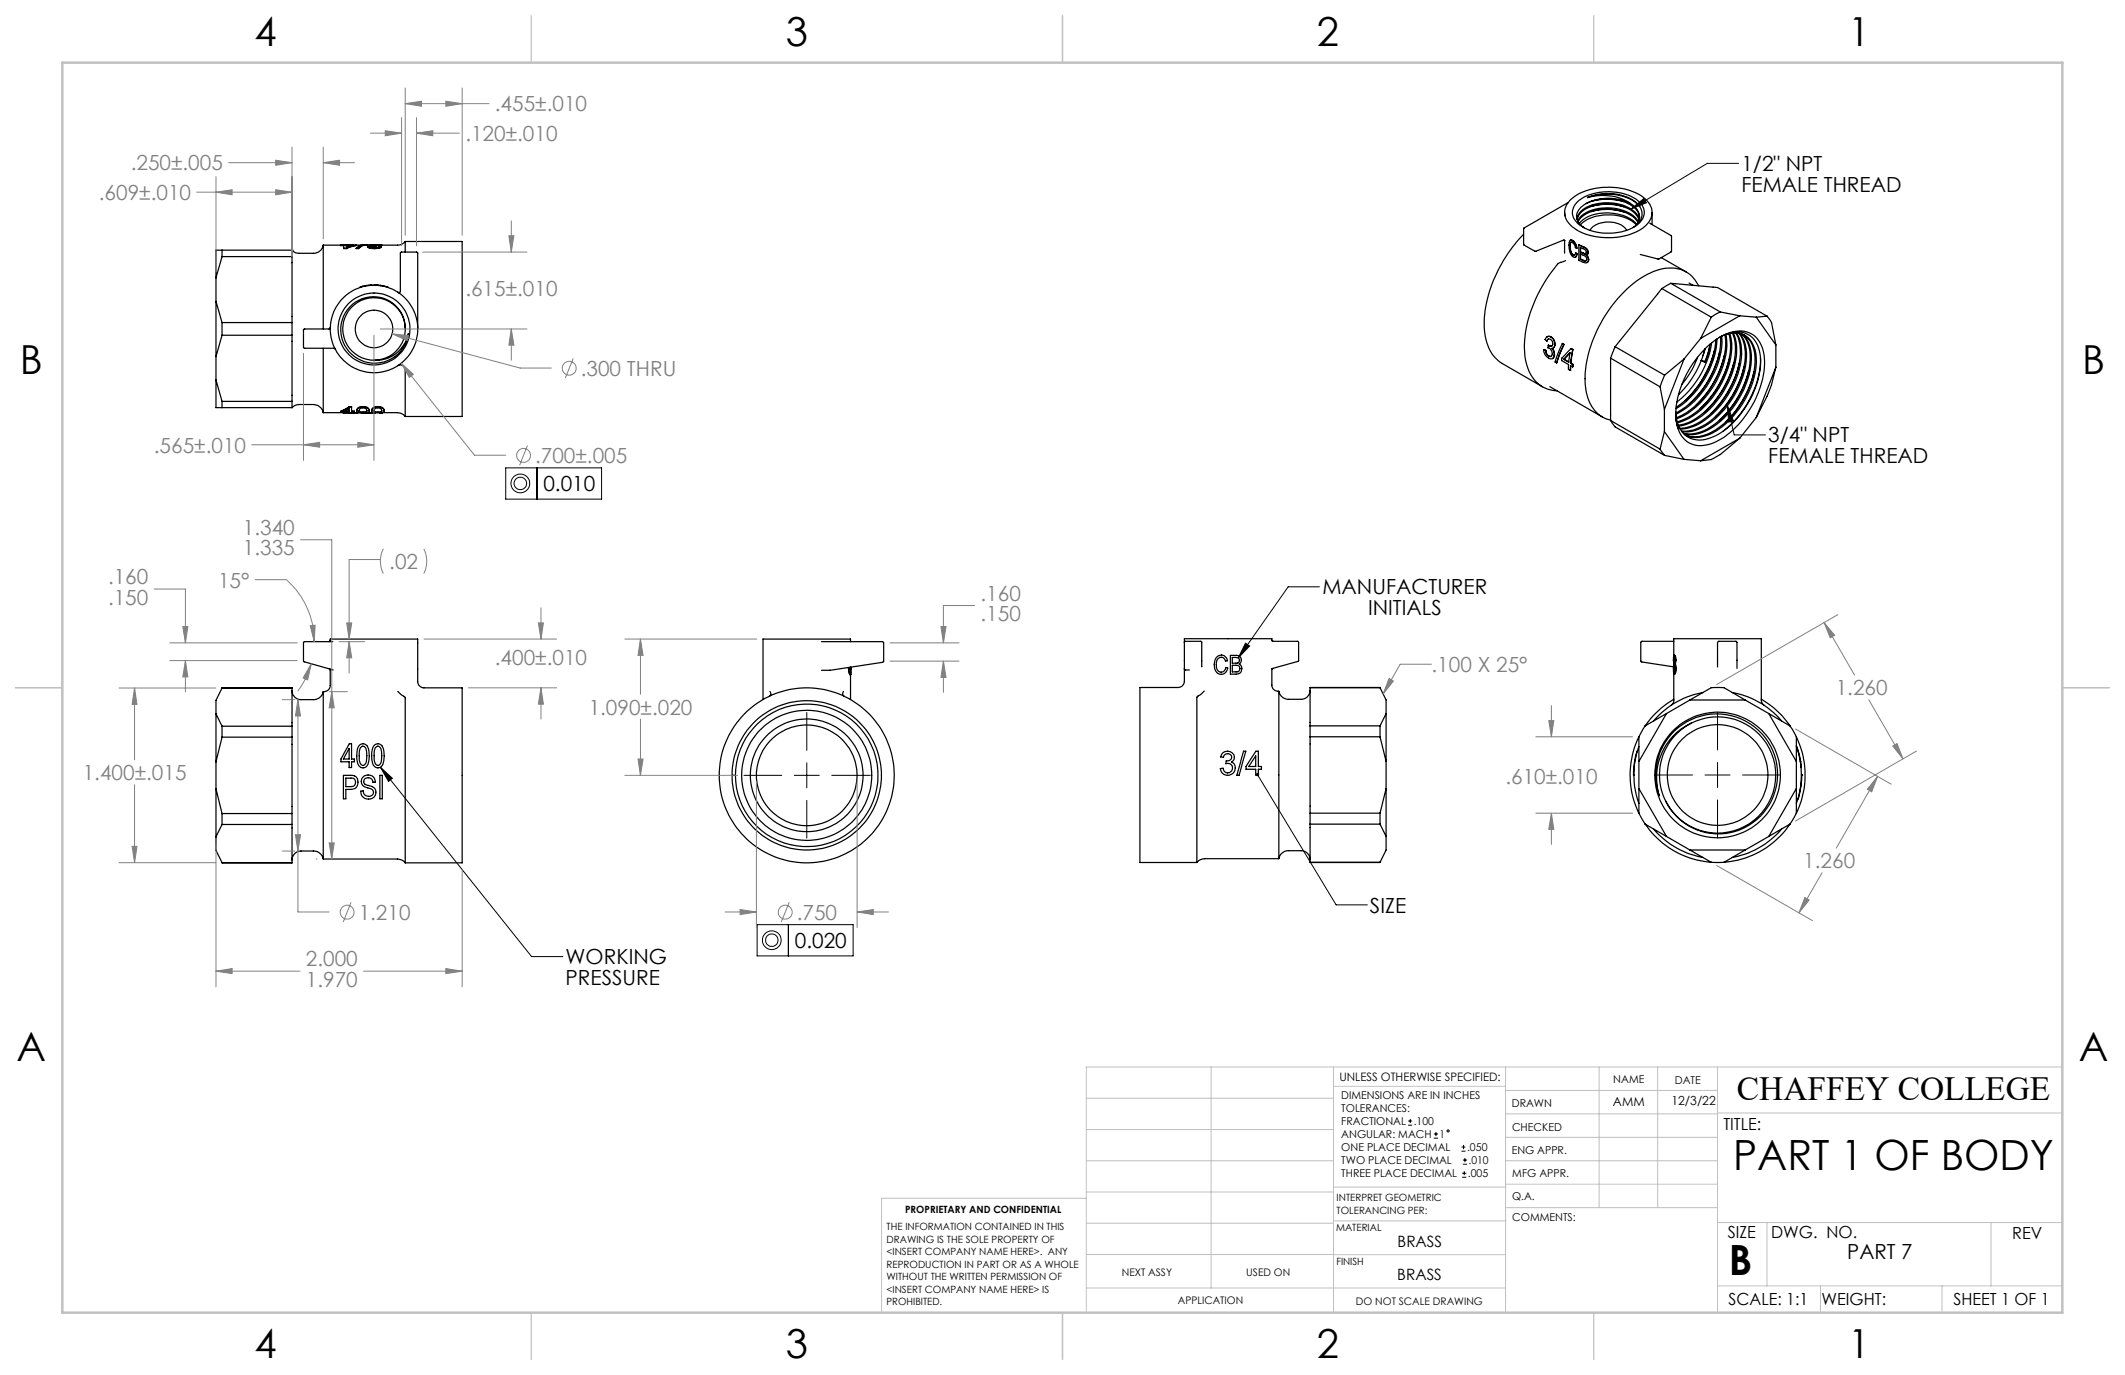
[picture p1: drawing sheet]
<svg xmlns="http://www.w3.org/2000/svg" width="432mm" height="279mm" viewBox="0 0 432 279" stroke-linecap="round" stroke-linejoin="round" font-family="sans-serif">
<g fill="none" stroke="#000" stroke-width=".25">
<path d="M45.1 50.8v1.3M45.1 52.1l-1.2 4.3M45.1 52.1h14.2M59.3 50.8v.1M59.3 50.8h.1M59.3 50.8v1.3M59.3 52.1v13.4M59.3 50.8h-15.4v32h15.4M65.7 49.8a2.02 2.02 0 0 1-2 1.7h-3.1l-.7-.2-.6-.5M65.7 49.8v17.1M65.7 49.8h4.1v.6M69.8 50.4l.5 .1"/>
<path d="M69.8 50.4h.5M70.3 50.4v.1M70.4 49.8h1.4l-1.4 .4zM70.4 49.9h1M72.4 49.8l-2.1 .7M72.4 49.8h-3.2v.1h.6M72.4 49.8l-2.1 .6M72.4 49.8h.9M72.4 50.4l.4 .1M72.4 50.4h.4M72.8 50.4v.1M73.3 58.3l-.1 .1"/>
<path d="M73.3 58.3v.1M73.7 58.2h-.1M74.2 49.7a1.9 1.9 0 0 0-1.8 .7M74.2 49.8a1.21 1.21 0 0 0-1.4 .6M74.5 49.8l.5 .2M74.5 49.8l-.9 .2-.8 .5M74.5 49.8l.8 .2-.6 .1M74.5 49.8h3.1l-.6 .1M74.7 50.1l.3 .3 1.1 .1M74.7 50.1l.3 .2 1.1 .1M75.2 49.8h.9M75.3 50.1l.5 .2 1.7-.2"/>
<path d="M75.5 58l-.6-.1-1.6 .4M76.1 49.8l.9 .1M76.1 49.7l.9 .1M76.1 49.7l-1 .1 1.3 .1M76.1 49.7v.1M76.1 50.4v.1M76.1 58h1.2M76.3 50.1l-1 .1M76.3 50.1h.1M76.3 50h.1M76.3 50l-1 .1M76.3 50v.1"/>
<path d="M76.4 50v.1M76.4 49.9v.2M76.4 49.9v.1M76.6 57.9l-.5 .1M77 49.8v.1M77.3 58l1.5 .3v.1M77.3 58v.1M77.3 58h.1M77.5 50.1a1.35 1.35 0 0 1-1.4 .4M77.5 50.1l-.7 .3h-.7M80.8 59.4l.3 .1M80.9 59.4a.26 .26 0 0 0 .3 .1 .26 .26 0 0 0 .2-.3v-7.8l.1-.2h3.2l.2 .2v15.5"/>
<path d="M82.3 49.1a1.91 1.91 0 0 1-1.5 .7h-3.8M82.3 49.1v2.1M82.3 49.1h11.6v35.5h-11.6M309.6 47.6a28.1 28.1 0 0 0-8 18.1 9.5 9.5 0 0 0 3.2 7.9l8.6 5M317.9 43.2l.1 .7M317.9 48.8v2.6M318.1 53l-1.1 .3a1.65 1.65 0 0 0-1 1 27.3 27.3 0 0 0-6.2 16.7 8.5 8.5 0 0 0 3.9 7.7l1.3 .5 1.4 .2M318.6 41.2l-9 5.3v3.2l2.3 1.4 5.8-2.3 .3 .1M319 40.7a12 12 0 0 1 9.6-2.6 9.1 9.1 0 0 1 6.6 3.4 3.5 3.5 0 0 1-1.3 4.8 13.5 13.5 0 0 1-13.8 .3 3.7 3.7 0 0 1-1.8-5zM319 50l.1-.7a.84 .84 0 0 1 1 1l.3 .1M319 50l.1 .5a1.61 1.61 0 0 0 .5 1.3M319.1 50l.1 1 .4 .8"/>
<path d="M319.1 50h-.1M319.1 48.8h.2l.4 .1M319.3 49.2l-.2 .8M319.6 51.8h.1M319.6 51.8h.4M319.6 49a.43 .43 0 0 0-.5-.2 .43 .43 0 0 0-.3 .5v.8a1.97 1.97 0 0 0 1.2 2.2l.3-.2 .1-.5M319.6 49a2.19 2.19 0 0 1 .8 1.4M319.7 48.9a1.88 1.88 0 0 1 .7 1.5M319.7 48.9l-.1 .1M320.1 51.4l.4 .2M320.1 51.4l.3 .2M320.1 51.4l-.2 .5-.3-.1"/>
<path d="M320.4 51.6h.1M320.5 51.6l-.4 .6M320.5 44.6a3.7 3.7 0 0 1 3-3 9.5 9.5 0 0 1 8.8 1.5l.7 1 .1 .5M320.5 44.6a3.7 3.7 0 0 1 3-2.7 9.2 9.2 0 0 1 8.8 1.5l.8 1.3M320.6 44.9a5.8 5.8 0 0 1 5.3-2.6 8 8 0 0 1 6.8 2.4l.2 .4M320.6 40.9a10.7 10.7 0 0 1 10-1.3 4.5 4.5 0 0 1 3.5 3.5 4.3 4.3 0 0 1-3.4 3.6 10.7 10.7 0 0 1-10.2-1.4 2.79 2.79 0 0 1 .1-4.4zM320.7 45a5.8 5.8 0 0 1 5.2-2.5 8 8 0 0 1 6.8 2.4l.1 .4M320.8 49.8l.7 .2a1.48 1.48 0 0 1 1.2 1.3M320.8 49.8l.6 .3a1.5 1.5 0 0 1 1.3 1.2M320.8 49.8v3.1l.5 .2a1.44 1.44 0 0 0 1.3 .2l.2-.6M320.9 45.4a7.4 7.4 0 0 1 6.6-2.1 6.8 6.8 0 0 1 5.1 2.3M321.1 45.7a8.7 8.7 0 0 1 8.2-1.7 6.3 6.3 0 0 1 3.2 1.7"/>
<path d="M321.1 52.7l1 .3M321.1 52.7v-1.1l.4 .2a.98 .98 0 0 1 .9 1.1l-.3 .1M321.1 51.2l.6 .3M321.1 51.2v-.9l.4 .2a.76 .76 0 0 1 .7 1l-.2 .1M321.2 51.2l.5 .2M321.2 51.2h-.1M321.7 51.5l.3 .1M321.7 51.4l.4 .1M322.1 51.5l-.1 .1M322.1 53h.1M322.3 51.5h-.2M322.3 53h-.2"/>
<path d="M322.3 51.8l.4 .4 .1 .5M322.3 41.3a2.81 2.81 0 0 0-1.8 3.5l.6 .9 .8 .6M322.3 41.3a10 10 0 0 1 9 0M322.3 41.3a9.6 9.6 0 0 1 10 1.1 2.76 2.76 0 0 1 .9 1.8M322.5 53.3h.1M322.6 40.1a9.7 9.7 0 0 1 10.2 1.4 2.81 2.81 0 0 1-.7 4.5l-.2 .2M322.6 40.1a10.7 10.7 0 0 1 8.7 1.2M322.6 40.1a10.9 10.9 0 0 1 9.8 1l.8 .9M322.7 51.3l-.1 .3-.3 .2 .4 .6 .1 .3M322.7 51.3l-.3 .5M322.7 51.3h.1M322.8 52.7l-.3 .6"/>
<path d="M322.8 52.7h.1M323.1 46.8a4.4 4.4 0 0 1 4.7-1.6 3.5 3.5 0 0 1 2.7 1.6M323.4 43a11.4 11.4 0 0 1 6.6 .1M323.4 41.9a12.2 12.2 0 0 1 6.6 .1M323.4 40.9a11.4 11.4 0 0 1 6.6 .1M331.3 41.3a2.85 2.85 0 0 1 1.3 4.3M335.3 45.3l4.3 2.6 .1 3.1-2.7 1.7-3.7-1M335.7 43.2v2.4M337.6 52.4l5 2.8M337.7 58.6l-9.5 11.8M337.7 58.6l10 5.9M339.5 57.6l-1.8 1"/>
<path d="M339.5 57.6l10.1 5.8M339.5 57.6l9.5 .8 10.1 5.8M343.2 57.5l.8 .5M345.2 58.1a6.4 6.4 0 0 0-8.2-3.3 21.4 21.4 0 0 0-10.9 9.5 23.3 23.3 0 0 0-3.8 15 6.8 6.8 0 0 0 5 6.1M43.9 61.2l1.2 4.3M43.9 77.2l1.2 4.4M45.1 65.5v2.6M45.1 68.1l-1.2 4.4M45.1 65.5h14.2M45.1 68.1h14.2M59.3 65.5v2.6M59.3 68.1v13.5"/>
<path d="M65.7 70.8v13.1M67.1 66.7l-.2 .2h-5.1l-.1 .1v3.6l.1 .2h6.1l.2 .1M71.6 61.8a6.5 6.5 0 0 1 10.3 2.6 6.5 6.5 0 0 1-5.9 8.8 6.7 6.7 0 0 0 7-5.4 6.9 6.9 0 0 1-10 5.2 6.9 6.9 0 0 1-1.4-11.2zM80.8 74.3a1.02 1.02 0 0 1 1.5 .8v9.5M82.3 66.6a6.3 6.3 0 0 0-6.5-6.1 6.3 6.3 0 0 0-6.2 6.4 6.3 6.3 0 0 0 6.4 6.3M313.7 71a1.79 1.79 0 0 0 1.8 1.9l.3-.7M313.7 71l.4 .2M313.7 71l.3 .2M314 71.2l.2 .7 .5 .5M314.1 71.2l.2 .8 .4 .4M314.1 71.2h-.1M314.3 69.3a.6 .6 0 0 1 .7-.4 .6 .6 0 0 1 .5 .6 .54 .54 0 0 1-.1 .8 .54 .54 0 0 1-.7-.1"/>
<path d="M314.4 68.4l.4-.1 .4 .2M314.6 70.2h.1M314.6 70.2l-.1 .5a1.06 1.06 0 0 1 .6 1.8l-.4-.1M314.6 68.9l-.3 .4M314.7 72.4h.1M314.7 72.4h.5M314.7 70.2l.6 .1M314.7 70.2h.1M314.9 78.6l10.7 6.1M315.2 68.5a.78 .78 0 0 0-1.3 .5l.4 .3M315.2 68.5a1.73 1.73 0 0 1 .7 1.7M315.2 68.5a1.65 1.65 0 0 1 .7 1.7"/>
<path d="M315.2 68.5h.1M315.3 70.8a1.65 1.65 0 0 1 .5 1.4M315.4 70.8l.4 .5 .1 .8M315.5 72.8h.1M315.9 72.1l-.4 .7M315.9 72.1l-.1 .1M315.9 70.2a.6 .6 0 0 1-.6 .6M315.9 70.2l-.3 .5M315.9 70.2h.1M317.5 69.8l-1.5 3.8 .3 .1M317.5 69.8l.3 .2M317.8 70l-.9 1.9-.6 1.8"/>
<path d="M317.8 70h.1M317.8 70l-1.5 3.7M317.8 73h-.1M317.8 73l1 .6M319 71.7l-.2 1.9-1.1-.6zM319 71.7l-1.2 1.3M319.2 74.3l-.1 1M319.2 73.8l.4 .3M319.2 73.8l.5 .2M319.2 73.8h.1M319.2 70.8l-1.8 2-.1 .2v.3l1.4 .8v.9l.4 .3M319.2 70.8l.5 .2"/>
<path d="M319.2 70.8l.4 .2M319.5 74.5l-.4-.2v1M319.6 74.1l-.1 .4M319.6 71l-.4 2.8M319.7 74l-.2 .5M319.7 71l-.5 2.8M319.7 71h-.1M319.7 74l-.1 .1M327.3 72.8l10 5.8M327.3 72.8v12.6M328.2 70.4l-.9 2.4M328.2 70.4l10 5.8"/>
<path d="M337.3 78.6l.9 4.6M338.2 76.2l-.9 2.4M342.2 73l-4 3.2M342.2 73l-4 10.2M344.9 72.6l-.3 .9a17.6 17.6 0 0 1-2.8 4.6M345.6 68.8l-3.4 4.2M345.7 73.2a19.9 19.9 0 0 1-4.6 7M345.7 73.2l.8 .2M346 72.2l-.3 1M346.4 70.9l-.4 1.3M346.5 70.9l-.5 1.3M346.5 73.4v.1"/>
<path d="M346.9 70.4a9.8 9.8 0 0 1 7.5-3.1 5.2 5.2 0 0 1 4.1 5.1 19.3 19.3 0 0 1-6.1 14.8 10.1 10.1 0 0 1-7.6 3.3 5 5 0 0 1-4.1-4.4 16.8 16.8 0 0 1 3-11.8l1.5-2.1zM347.4 70.6l-.9 2.8M347.5 69.9l-.3 1.5-.7 2.2-.1 .1-.7-.5M347.7 64.5l-2.1 4.3M347.8 69.7a19 19 0 0 1-7.1 12M348.3 71.3a21.2 21.2 0 0 1-5.9 10.1M348.7 69a18.6 18.6 0 0 1-8.1 13.8M348.9 68.9a18.4 18.4 0 0 1-8.3 14.1M349.3 68.6a6 6 0 0 1 6.3-.4 7 7 0 0 1 2.1 6.4 19.3 19.3 0 0 1-9 13.9 5.9 5.9 0 0 1-5.7 .3l-.9-.7-.7-.9M349.4 71.5a20.6 20.6 0 0 1-6.1 10.6M349.6 63.4l-1.9 1.1M349.6 63.4l3.9 .8"/>
<path d="M349.6 68.4a18.2 18.2 0 0 1-9.1 15.5M349.8 68.3a17.6 17.6 0 0 1-6.2 13.8l-.8 .7-2.2 1.4M350.4 72.1a21.2 21.2 0 0 1-5.8 10.2M350.5 68a14.8 14.8 0 0 1-2.6 10.3 15.3 15.3 0 0 1-7.3 6.6M350.6 68a4.3 4.3 0 0 1 6 3 14.4 14.4 0 0 1-2.4 10.8 15.2 15.2 0 0 1-7.7 6.8 5.1 5.1 0 0 1-4-.2M350.7 67.9a14.7 14.7 0 0 1-2.4 10.5 15.7 15.7 0 0 1-7.6 6.7M351.3 67.8a13.4 13.4 0 0 1-1.8 10.1 15.1 15.1 0 0 1-8.7 7.8M351.4 73a21.2 21.2 0 0 1-5.9 10M351.5 67.8a12.7 12.7 0 0 1-1.2 9.1 16.5 16.5 0 0 1-8.8 8.8l-.6 .2M352 67.7a11.6 11.6 0 0 1-.5 8.7 17.5 17.5 0 0 1-8.5 9.5l-1.9 .5M352.2 67.7a11.4 11.4 0 0 1-.4 8.7 17.5 17.5 0 0 1-8.4 9.6l-2.3 .6M352.3 73.7a21.3 21.3 0 0 1-6 10.1"/>
<path d="M352.7 67.7a10 10 0 0 1 .1 8.2 17.7 17.7 0 0 1-8.8 10.6l-1.7 .5h-1M352.8 67.7a8.5 8.5 0 0 1 .6 7.2 18.1 18.1 0 0 1-9.1 11.7 7.3 7.3 0 0 1-2.9 .6M353.3 67.7a8.7 8.7 0 0 1 .9 7.8 18.5 18.5 0 0 1-8.4 11.1 7 7 0 0 1-4.1 1M353.4 73.8a21.2 21.2 0 0 1-5.7 10.2M353.5 67.7a7.1 7.1 0 0 1 1.3 5.7 18.6 18.6 0 0 1-8.6 13.3 6.8 6.8 0 0 1-4.4 1M353.5 64.2l-7.9 4.6M353.5 64.2l3.4 .3M353.9 67.9a6.2 6.2 0 0 1 1.7 5.1 18.1 18.1 0 0 1-9.6 14.6 6.2 6.2 0 0 1-3.9 .5M354 67.9a5.9 5.9 0 0 1 1.9 5.2 18.5 18.5 0 0 1-8.7 14.2 6.6 6.6 0 0 1-5.1 .8M354.3 68a5.6 5.6 0 0 1 2.3 5.6 18.4 18.4 0 0 1-8.8 14.2 6.3 6.3 0 0 1-5.4 .6M354.4 74.6a20.8 20.8 0 0 1-5.9 10.1M355.3 75.4a21 21 0 0 1-5.9 10"/>
<path d="M356.4 75.5a21.1 21.1 0 0 1-5.7 10.2M356.9 64.5l4 5.6M357.7 72.8a19.7 19.7 0 0 1-7.6 14.8M359.1 64.2l.9 1.3 .9 4.6M359.1 64.2l-2.2 .3M360.9 74.6a29.9 29.9 0 0 1-4 10.2M360.9 74.6l-4 10.2M360.9 70.1v4.5M45.1 81.6v1.2M45.1 81.6h14.2M59.3 82.8a1.79 1.79 0 0 1 1.4-.6h3a2.11 2.11 0 0 1 2 1.7M59.3 82.8h.1"/>
<path d="M59.3 81.6v1.2M65.7 83.9h7.6M69.3 83.6v.1h1.6v.2M69.8 83.6l1.1-.6v.6zM69.8 83.9h2.2M70 83.5h.9M71 82.6l-1.7 1M71 82.7l-1.7 .9M71 82.6l.4 .1M71 82.6v.1M71 82.7h.4M71.4 82.7v.9h.6"/>
<path d="M71.4 83.5l.6 .1M72 83.6v.1h-.6v.2M72 83.9h.1M72.5 83.5a1.29 1.29 0 0 0 1.4 .4 .91 .91 0 0 0 1.1-.4M72.7 83.9h-.7M72.7 83.9h.1M73 83.4a.57 .57 0 0 0 .8 .3M73.1 83.1a.78 .78 0 0 1 .9-.2 .78 .78 0 0 1 .5 .8l-.7 .1a.49 .49 0 0 1-.7 0 .49 .49 0 0 1 0-.7zM73.4 83.9h1.4M73.4 83.9h.1M73.8 82.6l.8 .2M73.8 82.6a.99 .99 0 0 0-1.3 .9"/>
<path d="M73.8 82.7h-.2a1.07 1.07 0 0 0-1.1 .8M73.8 82.7l.8 .2M73.8 82.6v.1M73.8 83.7v.1M74.2 83.9h.6M74.4 83.9h.8M74.5 83.4a.57 .57 0 0 1-.7 .3M74.6 82.8l.3 .3 .1 .4M74.6 82.9l.4 .6M74.6 82.8v.1M74.8 83.9h1.6M74.8 83.9h.1"/>
<path d="M75.5 83.5a1.29 1.29 0 0 0 1.5 .4 .91 .91 0 0 0 1.1-.4M76 83.4a.57 .57 0 0 0 .8 .3M76.2 83a.75 .75 0 0 1 .9-.1 .75 .75 0 0 1 .4 .8l-.7 .1a.49 .49 0 0 1-.6 0 .49 .49 0 0 1-.1-.7zM76.3 83.9h-1.5M76.3 83.9h.1M76.8 82.6l.9 .2M76.8 82.6a.99 .99 0 0 0-1.3 .9M76.8 82.7h-.2a1.01 1.01 0 0 0-1.1 .8M76.8 82.7l.9 .2M76.8 82.6v.1M76.8 83.7v.1M77.5 83.4a.5 .5 0 0 1-.7 .3"/>
<path d="M77.7 83.9h-.5h3.6a2.08 2.08 0 0 1 1.5 .7M77.7 82.8l.3 .3 .1 .4M77.7 82.9l.4 .6M77.7 82.8v.1M327.3 85.4l.9 1.3 10 5.8M327.3 85.4l10 5.9M337.3 91.3l.9 1.2M338.2 87.7l4 5.6M338.2 83.2v4.5M338.2 87.7l-.9 3.6M338.2 92.5l4 .8M340.5 83.7a7.2 7.2 0 0 0 .9 3.5"/>
<path d="M340.5 84l.2 1.8 .3 1.3M342.2 93.3l3.4 .3M353.5 89l-3.9 3.4a6.7 6.7 0 0 1-4 1.2M353.5 89l-7.9 4.6M356.9 84.8l-3.4 4.2M45.1 139.8h14.2M45.1 139.8l-1.2 2.5v30.5l1.2 2.5M59.3 139.8v7.8M66.9 130.4l.2-.2v-.3h17.8v8.6a1.33 1.33 0 0 0 1.2 1.3h7.8v35.5h-11.6M66.9 135.9l.2 .2v3.2a1.27 1.27 0 0 1-1.4 1.2M67.6 130.4h-5.8l-.1 .1v3.9l6 1.7M166.9 130.4h12.5l.2 .2v3.7l-.2 .3-10.7 1.6h-1.8"/>
<path d="M172.4 135.6l.2 1.3 .2 .2M172.5 135.6l.1 1.2 .2 .3M172.6 135.6l.2 1.1M172.8 130.4v-.5h-17.8v12.2M172.8 135.6v.1M172.8 137.1v5M172.9 135.7h-.1v.9M172.9 135.7l-.1 1.4M172.9 135.7l-.1 1M172.9 136.7l-.1 .4M172.9 135.6v.1M240.7 130.6l.1-.3h3.3l.1 .2v5"/>
<path d="M240.7 135.9l.1 .2h.9M247.2 133.6a1.26 1.26 0 0 1 1.3-.4 1.26 1.26 0 0 1 .9 1.1h-.4a.95 .95 0 0 0-1.1-.7 .95 .95 0 0 0-.7 1.1 1.41 1.41 0 0 0 .9 1.9h.1a.9 .9 0 0 0 .9-1l.4 .1a1.37 1.37 0 0 1-1.6 1.3 1.37 1.37 0 0 1-1.1-1.6v-1.1zM250 133.2h.8a1.03 1.03 0 0 1 1.3 .4 1.03 1.03 0 0 1-.3 1.3 1.16 1.16 0 0 1 .4 1.5 1.16 1.16 0 0 1-1.4 .6h-.8zM250.4 135.2h.5a.73 .73 0 0 1 1 .3 .73 .73 0 0 1-.5 1h-1zM250.4 133.6h.4a.66 .66 0 0 1 .9 .2 .66 .66 0 0 1-.2 .9l-1.1 .1zM258.4 136v3.2a1.28 1.28 0 0 0 1.5 1.3M258.4 130.1v-.3h-17.7v8.6a1.26 1.26 0 0 1-1.3 1.3h-7.8v35.6h11.6M258.4 130.1l.3 .2h5l.2 .2v3.8l-5.5 1.7M266.2 139.7h14.2M266.2 139.7v7.8M280.4 139.7l1.3 2.5v30.5l-1.3 2.5M340 135.7l.1 .9"/>
<path d="M340 134.3h.1M340 135.7h.1M340.1 136.5h.1M340.1 135.2h.1M340.1 134.8h.1M340.1 133.6h.1M340.1 133.5l-.1 .8M340.1 135.6l-.1 .1M340.1 133.2v-3.4h17.8v12.5l.2 .6 .4 .4M340.1 137v5.5l-.5 .8M340.1 137h.1M340.1 130.3h-6.5l-.2 .2 .1 4 6.6 1"/>
<path d="M340.2 135.2l.2 .5-.2 .8M340.2 133.6l.2 .4-.2 .8M340.2 133.6v1.2M340.2 135.2v1.3M340.2 133.2a.74 .74 0 0 1 .3 .9M340.2 133.2h-.1v3.8h.1M340.2 133.2l.3 .9M340.4 134.9l.1 1M340.4 134.9h.1M340.4 134.9l.2 1M340.5 134.1l-.1 .8M340.5 134.1h.1"/>
<path d="M340.5 135.9l-.1 .7-.2 .4M340.5 135.9h.1M340.6 135.9a.89 .89 0 0 1-.4 1.1M349 135.5v-5l.2-.2h3.6l.2 .2v5.3M43.9 145.1l1.2 2.5M45.1 147.6v2.2M45.1 149.8l-1.2 5M45.1 149.8h14.2M45.1 147.6h14.2M59.3 140.3a1.86 1.86 0 0 0 1.9 1.9h2.5a2.03 2.03 0 0 0 2-1.7M59.3 147.6v2.2M59.3 149.8v15.5"/>
<path d="M65.7 140.5v34.1M69.8 157.6h1.4a1.37 1.37 0 0 1 1.4 .6 1.37 1.37 0 0 1 0 1.5l-.6 .6-1.7 .1v1.9h-.5zM70.3 158.1h1a.87 .87 0 0 1 .9 .9 .87 .87 0 0 1-.9 .8h-1zM70.9 152.1v2.1h-1.1zM71 151.1h.4v3.1h.6v.6h-.6v1.2h-.5v-1.2h-1.6v-.6zM73.1 151.4a1.08 1.08 0 0 1 1.8 .7 4.3 4.3 0 0 1-.5 3.7 1.2 1.2 0 0 1-1.3 0 1.2 1.2 0 0 1-.5-1.2 3.6 3.6 0 0 1 .5-3.2zM73.3 151.9a.61 .61 0 0 1 .7-.2 .61 .61 0 0 1 .4 .6 4.9 4.9 0 0 1-.2 3 .62 .62 0 0 1-.7 .2 .62 .62 0 0 1-.4-.7 4.7 4.7 0 0 1 .2-2.9zM73.9 157.8a1.44 1.44 0 0 1 1.5-.2 1.44 1.44 0 0 1 .9 1.3l-.5 .1a.92 .92 0 0 0-1-1 .92 .92 0 0 0-.9 1.1 1.37 1.37 0 0 0 1.3 .6 1.38 1.38 0 0 1 1.1 1.7 1.38 1.38 0 0 1-1.8 .9 1.49 1.49 0 0 1-1.2-1.5l.5-.1a1.04 1.04 0 0 0 1 1.1 1.04 1.04 0 0 0 1.1-.9 1.48 1.48 0 0 0-1.5-.9 1.26 1.26 0 0 1-.5-2.2zM76 151.5a1.08 1.08 0 0 1 1.1-.3 1.08 1.08 0 0 1 .8 .9 4.3 4.3 0 0 1-.5 3.7 1.2 1.2 0 0 1-1.3 0 1.2 1.2 0 0 1-.5-1.2l-.1-1.6zM76.3 151.9a.61 .61 0 0 1 .7-.2 .61 .61 0 0 1 .4 .6 4.9 4.9 0 0 1-.2 3 .62 .62 0 0 1-.7 .2 .62 .62 0 0 1-.4-.7 4.7 4.7 0 0 1 .2-2.9zM77.2 157.6h.5v4.7h-.5zM80.8 140.5l.8 .7a1.03 1.03 0 0 1 .7 1.4v32.7"/>
<path d="M148.8 157.6h.6M156.5 140.5l.1 .6-.3 .4M171.4 140.5l-.2 .6 .4 .4M244.7 140.4l-.7 .7a1.11 1.11 0 0 0-.8 1.4v32.8M248.3 153.1a1.36 1.36 0 0 1 1.8-.3 1.36 1.36 0 0 1 .5 1.7l-.4 .4a1.46 1.46 0 0 1 .6 2 1.46 1.46 0 0 1-2.1 .4l-.5-.3-.2-.8 .5-.1a.95 .95 0 0 0 1.1 .9 .95 .95 0 0 0 .8-1.2 .95 .95 0 0 0-1.3-.6l.1-.6a.8 .8 0 0 0 1-.4 .8 .8 0 0 0-.4-1 .8 .8 0 0 0-1 .3l-.2 .4-.6-.1zM252.7 152.6h.5l-1.4 5h-.5zM255.2 153.6v2.2h-1.4zM255.2 152.6h.5v3.2h.6v.5h-.6v1.2h-.5v-1.2h-2v-.5zM259.9 140.5v34M266.2 140.3a1.86 1.86 0 0 1-1.8 1.8h-2.5a2.03 2.03 0 0 1-2-1.6M266.2 147.5v2.2M266.2 147.5h14.2"/>
<path d="M266.2 149.7h14.2M266.2 149.7v15.5M280.4 147.5v2.2M280.4 149.7l1.3 5M281.7 145l-1.3 2.5M331.9 157.5l.1 .1M331.9 157.5h.1M332 156.3l-.1 1.2M332 156.3h.1M332 157.5a17.8 17.8 0 0 0 1 5.8M332 155.8v.5M332 155.8h.1"/>
<path d="M332.7 152.6l-.4 1.2-.3 2M333 151.7a17.8 17.8 0 0 0-1 5.8M333 149.7a17.6 17.6 0 0 0 0 15.5M333 149.7v15.5M334.3 147.5l-1.3 2.2M338.6 145l-5.6 9.7M338.6 145l-4.3 2.5M340.1 142.1a19.2 19.2 0 0 0-5.8 5.4M340.3 148.5a12.3 12.3 0 0 1 19.1 2.4 12.3 12.3 0 0 1-6.8 18 11.9 11.9 0 0 1-14.5-6.9 11.9 11.9 0 0 1 5.6-15.1 12.3 12.3 0 0 0-6.6 14.8 12.6 12.6 0 0 1 3.2-13.2zM343.4 142.2l4.3-2.5h.9h1.7l4.3 2.5M343.4 142.2l-4.8 2.8M343.4 142.2h11.2"/>
<path d="M343.7 146.9a11.8 11.8 0 0 1 15.8 5.2 11.8 11.8 0 0 1-5.1 15.9 11.8 11.8 0 0 1-15.9-5.1M346 140.7a17 17 0 0 0-10 5.8M352 140.7a17.3 17.3 0 0 1 10 5.8M354.6 142.2l4.8 2.8M357.9 142.1a18.2 18.2 0 0 1 5.8 5.4M359.4 145l4.3 2.5M359.4 145l5.6 9.7M363.7 147.5l1.3 2.2M365 151.7a16.9 16.9 0 0 1 0 11.6M365 151.5l.8 2.7M365 149.7a18 18 0 0 1 0 15.5M365 149.7v15.5"/>
<path d="M365.7 154.2h.1M365.8 154.2l.1 .5M365.8 154.7h.1M365.9 154.7l.1 1.2M366 155.9h.1M366 155.9v.1M366 157.4l.1 .1M366 157.5h.1M366.1 157.5h.1M366.1 157.5a18.2 18.2 0 0 1-.7 4.7M43.9 160.3l1.2 5M45.1 165.3v2.2"/>
<path d="M45.1 175.3h.1M45.1 175.3h14.2M45.1 165.3h14.2M45.1 167.5h14.2M45.1 167.5l-1.2 2.5M59.3 165.3v2.2M59.3 175.3h.1M59.3 167.5v7.8M65.7 174.6h15.1a2.08 2.08 0 0 1 1.5 .7M65.7 174.6a2.03 2.03 0 0 0-2-1.7h-2.5a1.79 1.79 0 0 0-1.9 1.9M259.9 174.5h-15.1a2.08 2.08 0 0 0-1.6 .8M259.9 174.5a2.03 2.03 0 0 1 2-1.6h2.5a1.79 1.79 0 0 1 1.8 1.8"/>
<path d="M266.2 165.2v2.3M266.2 175.2h14.2M266.2 167.5v7.7M266.2 165.2h14.2M266.2 167.5h14.2M280.4 165.2v2.3M280.4 167.5l1.3 2.5M281.7 160.2l-1.3 5M333 165.2l1.3 2.3M333 160.2l5.6 9.8M334.3 167.5a17.9 17.9 0 0 0 13.4 7.7M334.3 167.5l13.4 7.7"/>
<path d="M336 168.5a17.2 17.2 0 0 0 10 5.7M343.4 172.7h11.2M347.7 175.2h2.6M354.6 172.7l-4.3 2.5M359.4 170l-4.8 2.7M362 168.5a17.2 17.2 0 0 1-10 5.7M363.7 167.5a17.8 17.8 0 0 1-13.4 7.7M363.7 167.5l-4.3 2.5M365 165.2l-1.3 2.3M365 160.2l-5.6 9.8M365.4 162.2h.1M365.4 162.2l-.1 .1"/>
<circle cx="76" cy="66.9" r="3.8"/>
<circle cx="76" cy="66.9" r="7.3"/>
<circle cx="76" cy="66.8" r="8.9"/>
<circle cx="163.9" cy="157.5" r="13.2"/>
<circle cx="163.9" cy="157.6" r="11.4"/>
<circle cx="163.9" cy="157.5" r="15.2"/>
<circle cx="163.9" cy="157.5" r="14.5"/>
<circle cx="163.9" cy="157.5" r="17.8"/>
<circle cx="163.9" cy="157.6" r="10.2"/>
<circle cx="349" cy="157.5" r="12.7"/>
<circle cx="349" cy="157.5" r="10.2"/>
</g>
<g fill="none" stroke="#808080" stroke-width=".2">
<path d="M82.3 17.9v29.9M93.9 17.9v29.9M40 39.1h19.3M43.9 39.1l3.3-.5v1zM43.9 35.9v19.3M46.5 33.1h12.8M56 38.6l3.3 .5-3.3 .5zM56 32.6l3.3 .5-3.3 .5zM59.3 29.9v22.2M65.7 33.1l3.3-.5v1zM65.7 29.9v18.6M65.7 33.1h6.3"/>
<path d="M75.2 27.1h6.4M78.3 26.6l3.3 .5-3.3 .5zM81.6 23.9v26.1M82.3 21.1l3.4-.5v1zM82.3 21.1h17.1M84.6 27.1l3.3-.5v1zM84.6 23.9v26.1M84.6 27.1h8.7M90.6 20.6l3.3 .5-3.3 .5zM85.9 51.2h21.2M103.4 47.9h1l-.5 3.3zM103.9 44.9v6.3"/>
<path d="M61.7 71.8v21.8M76 68.1v25.5M77.3 66.9h29.8M79.7 67.8l3.3 .4-.3 1zM79.7 67.8l26 7h6.3M81.5 73.8l2.5 2.3-.8 .6zM81.5 73.8l14.9 18.7h6.4M103.9 66.9l.5 3.2h-1zM103.9 66.9v6.3M116.5 72.8l-1.6 4M51.2 90.4h24.8M61.7 90.4l3.2-.5v1z"/>
<path d="M72.7 89.9l3.3 .5-3.3 .5zM107.2 90.5l-1.6 4M31.3 119.7h6.4v10.9M51.9 117.8h6.3a16.9 16.9 0 0 1 5.7 12.6M61.1 109.7h6.3v64.9M77.3 113.7h-6.4v16.2M77.9 111.5a5.6 5.6 0 0 0 0 5.1M86.1 111.5a5.6 5.6 0 0 1 0 5.1M24.2 139.8h19.7M27.3 139.8l.5 3.3h-1zM27.3 139.8v14.6M34.5 134.2h25.9"/>
<path d="M34.5 130.6h25.9M37.1 127.3h1.1l-.5 3.3zM37.7 134.2l.5 3.3h-1.1zM37.7 134.2v6.4M63 127.1l1-.1-.1 3.4zM63.3 134.9l-.8 3.2-.9-.3zM63.3 134.9a17.2 17.2 0 0 1-2.8 5.5M68.9 130.4h5.2M70.4 126.6h1.1l-.6 3.3zM70.9 130.4l.6 3.3h-1.1zM70.9 130.4v6.3M86.1 129.9h27"/>
<path d="M95.2 139.8h17.9M109.4 126.6h1l-.5 3.3zM109.9 139.8l.5 3.3h-1zM109.9 123.5v6.4M109.9 139.8v6.3M127 129.9h26.8M130.1 129.9l.6 3.3h-1.1zM130.1 129.9v11.2M180.8 130.6h14.1M180.8 134.3h14.1M191.2 127.3h1l-.5 3.3zM191.7 134.3l.5 3.4h-1z"/>
<path d="M191.7 134.3v6.4M198 123h-6.3v7.6M282.3 137.9l.8 .5-2 2.6zM290.9 135h-6.4l-3.4 6M370.7 126.5l2.1 2.6-.9 .5zM370.7 126.5l6.1 10.7M373.4 124.9l-24.6 14.2M27.3 159.5v15.8M57.4 142.2h2.5M60.5 142.2l.6 3.3h-1.1zM60.5 142.2v43.1h6.4M67 140.5h3.6"/>
<path d="M67.4 140.5l.5 3.3h-1zM127 157.6h22.9M129.6 154.2h1.1l-.6 3.4zM130.1 146.1v11.5M153.7 158.8v29.7M174.2 158.8v29.7M312.1 149.7h19.7M314.7 146.4h1l-.5 3.3zM315.2 143.4v6.3M364.8 148.1l19.5 11.2M379.7 142.2l7 12M381.5 157.8l-1.2 3.1-.9-.5z"/>
<path d="M381.5 157.8l-8.4 14.5M384.6 151.6l.9-.5 1.2 3.1zM389.4 152.6l-24.6 14.2M24.2 175.3h19.7M26.8 172h1l-.5 3.3zM43.9 171.6v28.9M57.4 172.9h2.5M60 169.6h1.1l-.6 3.3zM64.2 174.6h.2M66.9 171.3h1l-.5 3.3zM93.9 176.6v23.9M312.1 165.2h19.7"/>
<path d="M315.2 165.2l.5 3.3h-1zM315.2 165.2v6.4M348.8 175.9l19.5 11.2M370.2 177.3l-4.7 8.2M43.9 197.3l3.3-.5v1zM43.9 197.3h17.1M71.3 183.3l-1.6 4.1M73.9 197.3h20M90.6 196.8l3.3 .5-3.3 .5zM147.4 185.3h6.3M150.4 184.8l3.3 .5-3.3 .5zM160.4 183.3l-1.7 4.1"/>
<path d="M174.2 185.3l3.2-.5v1zM174.2 185.3h6.3M366.7 182.4l.9 .5-2.1 2.6z"/>
<circle cx="115.7" cy="74.8" r="1.41"/>
<circle cx="106.4" cy="92.5" r="1.41"/>
<circle cx="70.5" cy="185.4" r="1.4"/>
<circle cx="159.6" cy="185.4" r="1.41"/>
</g>
<g fill="none" stroke="#000" stroke-width=".2">
<path d="M353.3 33.2h-6.4l-15.5 9.3M331.4 42.5l2.6-2.1 .5 .8zM102.8 95.1h19.4v6.3h-19.4zM109.1 95.1v6.3M351 82.4l1.4 6h6.3M351 82.4l1.2 3.1-.9 .3zM268.1 119.2h-6.3l-10.2 14.5M253.1 130.7l.8 .6-2.3 2.4zM77.3 155.9l2.4 2.3-.7 .6zM77.3 155.9l30.7 38.5h6.4M151.2 157.6h7.7M161.4 157.6h5.1"/>
<path d="M163.9 144.8v7.7M163.9 155v5.1M169 157.6h7.8M255.5 157.4l16 26.5h6.3M336.3 157.5h7.6M346.5 157.5h5M349 144.7v7.7M349 154.9v5.1M354.1 157.5h7.7M163.9 162.6v7.7M349 162.6v7.7M153.8 187.9h19.6v6.3h-19.6z"/>
<path d="M160.2 187.9v6.3M286.1 228.6h.8M286.1 227.8h.8M286.6 227.4v.8M291.4 231.3h.8M291.4 230.4h.8M291.8 230v.9M297 233.9h.8M297 233.1h.8M297.1 239.2h.9M297.1 238.4h.9M297.3 236.6h.8"/>
<path d="M297.3 235.7h.8M297.4 232.7v.8M297.5 238v.8M297.7 235.3v.8"/>
<circle cx="105.7" cy="98.2" r="1.27"/>
<circle cx="105.7" cy="98.2" r="1.9"/>
<circle cx="156.8" cy="191.1" r="1.28"/>
<circle cx="156.8" cy="191" r="1.91"/>
<circle cx="294.3" cy="229.8" r=".2"/>
</g>
<g fill="none" stroke="#c0c0c0" stroke-width=".2">
<path d="M246.1 216.8v44.9M271 216.8v49.9M305.9 216.8v49.9M324.9 216.8v28.6M336.8 216.8v28.6M349 216.8v49.9M419.1 216.8h-198.4v49.9M220.7 235.9h50.3M220.7 229.5h50.3M220.7 223.2h50.3M271 220.7h34.9M305.9 231.1h43.1"/>
<path d="M305.9 226.3h43.1M305.9 221.6h43.1M305.9 235.9h43.1M349 226.2h70.1M220.7 248.6h50.3M220.7 242.2h50.3M220.7 254.9h50.3M220.7 243.5h-41.6v23.2M271 255h34.9M271 248.1h35M271 241.2h35M305.9 240.6h43.1"/>
<path d="M306 245.4h43M349 248.4h70.1M359.1 248.4v12.9M404.6 248.4v12.9M220.7 261.7h85.2M349 261.3h70.1M369.9 261.3v5.4M394.6 261.3v5.4"/>
</g>
<path d="M108 3.2v9.5M215.9 3.2v9.5M323.8 3.2v9.5M3.1 139.7h9.6M419.1 139.7h9.5M108 266.7v9.6M215.9 266.7v9.6M323.8 266.7v9.6" fill="none" stroke="#c0c0c0" stroke-width=".25"/>
<path d="M12.7 12.7h406.4v254h-406.4z" fill="none" stroke="#c0c0c0" stroke-width=".5"/>
<path d="M77.3 155.9l2.4 2.3-.7 .6zM351 82.4l1.2 3.1-.9 .3zM331.4 42.5l2.6-2.1 .5 .8zM255.3 157.1a.34 .34 0 0 0 0 .6 .34 .34 0 0 0 .5-.2 .34 .34 0 0 0-.4-.4h-.1l.2 .3zM253.1 130.7l.8 .6-2.3 2.4z" fill="#000"/>
<path d="M43.9 197.3l3.3-.5v1zM90.6 196.8l3.3 .5-3.3 .5zM66.9 171.3h1l-.5 3.3zM67.4 140.5l.5 3.3h-1zM109.4 126.6h1l-.5 3.3zM109.9 139.8l.5 3.3h-1zM60.5 142.2l.6 3.3h-1.1zM60 169.6h1.1l-.6 3.3zM63.3 134.9l-.8 3.2-.9-.3zM63 127.1l1-.1-.1 3.4zM37.7 134.2l.5 3.3h-1.1zM37.1 127.3h1.1l-.5 3.3zM70.9 130.4l.6 3.3h-1.1zM70.4 126.6h1.1l-.6 3.3zM27.3 139.8l.5 3.3h-1zM26.8 172h1l-.5 3.3zM43.9 39.1l3.3-.5v1zM56 38.6l3.3 .5-3.3 .5zM56 32.6l3.3 .5-3.3 .5zM65.7 33.1l3.3-.5v1zM82.3 21.1l3.4-.5v1zM90.6 20.6l3.3 .5-3.3 .5zM78.3 26.6l3.3 .5-3.3 .5zM84.6 27.1l3.3-.5v1zM103.4 47.9h1l-.5 3.3zM103.9 66.9l.5 3.2h-1zM61.7 90.4l3.2-.5v1zM72.7 89.9l3.3 .5-3.3 .5zM79.7 67.8l3 1.4 .3-1zM81.5 73.8l1.7 2.9 .8-.6zM150.4 184.8l3.3 .5-3.3 .5zM174.2 185.3l3.2-.5v1zM191.2 127.3h1l-.5 3.3zM191.7 134.3l.5 3.4h-1zM129.6 154.2h1.1l-.6 3.4zM130.1 129.9l.6 3.3h-1.1zM282.3 137.9l.8 .5-2 2.6zM381.5 157.8l-1.2 3.1-.9-.5zM366.7 182.4l.9 .5-2.1 2.6zM370.7 126.5l2.1 2.6-.9 .5zM384.6 151.6l.9-.5 1.2 3.1zM315.2 165.2l.5 3.3h-1zM314.7 146.4h1l-.5 3.3z" fill="#808080"/>
<g font-size="8.5">
<text x="352.2" y="237.7">PART 1 OF BODY</text>
<text x="351.3" y="259">B</text>
</g>
<g font-size="8.1">
<text x="51.7" y="9.3">4</text>
<text x="159.7" y="9.3">3</text>
<text x="267.6" y="9.3">2</text>
<text x="375.6" y="9.3">1</text>
<text x="4" y="76">B</text>
<text x="423.1" y="76">B</text>
<text x="3.3" y="215.7">A</text>
<text x="422.4" y="215.7">A</text>
<text x="51.7" y="276">4</text>
<text x="159.7" y="276">3</text>
<text x="267.6" y="276">2</text>
<text x="375.6" y="276">1</text>
</g>
<text font-size="6.9" x="352.9" y="223.6">CHAFFEY COLLEGE</text>
<g font-size="4.2" fill="#808080">
<text x="100.6" y="22.6">.455±.010</text>
<text x="94.6" y="28.6">.120±.010</text>
<text x="26.6" y="34.6">.250±.005</text>
<text x="20.1" y="40.6">.609±.010</text>
<text x="94.6" y="60.1">.615±.010</text>
<text x="118" y="76.4">.300 THRU</text>
<text x="31.3" y="92">.565±.010</text>
<text x="108.7" y="94.1">.700±.005</text>
<text x="49.3" y="108.7">1.340</text>
<text x="49.3" y="112.8">1.335</text>
<text x="21.9" y="118.8">.160</text>
<text x="44.3" y="119.4">15°</text>
<text x="79.1" y="115.6">.02</text>
<text x="21.9" y="122.9">.150</text>
<text x="199.2" y="122.1">.160</text>
<text x="199.2" y="126.2">.150</text>
<text x="100.6" y="135.1">.400±.010</text>
<text x="290.9" y="136.6">.100 X 25°</text>
<text x="373" y="141.2">1.260</text>
<text x="119.6" y="145.2">1.090±.020</text>
<text x="16.8" y="158.5">1.400±.015</text>
<text x="305.9" y="159.4">.610±.010</text>
<text x="366.4" y="176.4">1.260</text>
<text x="72.9" y="186.9">1.210</text>
<text x="161.9" y="186.9">.750</text>
<text x="62.1" y="196.4">2.000</text>
<text x="62.1" y="200.5">1.970</text>
</g>
<g font-size="4.2">
<text x="353.9" y="34.7">1/2&quot; NPT</text>
<text x="353.9" y="38.9">FEMALE THREAD</text>
<text x="359.3" y="89.9">3/4&quot; NPT</text>
<text x="359.3" y="94.1">FEMALE THREAD</text>
<text x="110.4" y="99.8">0.010</text>
<text x="268.7" y="120.8">MANUFACTURER</text>
<text x="278" y="125">INITIALS</text>
<text x="278.4" y="185.5">SIZE</text>
<text x="114.9" y="195.9">WORKING</text>
<text x="161.5" y="192.6">0.020</text>
<text x="114.9" y="200.1">PRESSURE</text>
<text x="375.4" y="255.9">PART 7</text>
</g>
<g font-size="3.4">
<text x="350.2" y="229.5">TITLE:</text>
<text x="351.1" y="251.6">SIZE</text>
<text x="359.9" y="251.6">DWG. NO.</text>
<text x="408.9" y="251.7">REV</text>
<text x="351.2" y="265.2">SCALE: 1:1</text>
<text x="370.1" y="265.3">WEIGHT:</text>
<text x="396.9" y="265.2">SHEET 1 OF 1</text>
</g>
<g font-size="3.2">
<text x="284" y="253.3">BRASS</text>
<text x="283.9" y="260.1">BRASS</text>
</g>
<g font-size="2.5">
<text x="327.7" y="224.8">AMM</text>
<text x="339.6" y="224.6">12/3/22</text>
</g>
<text font-size="2.4" x="272.2" y="219.7">UNLESS OTHERWISE SPECIFIED:</text>
<g font-size="2.2">
<text x="327.8" y="220.1">NAME</text>
<text x="340.3" y="220.2">DATE</text>
<text x="272.6" y="223.3">DIMENSIONS ARE IN INCHES</text>
<text x="272.6" y="225.9">TOLERANCES:</text>
<text x="307.2" y="224.9">DRAWN</text>
<text x="272.6" y="231.3">ANGULAR: MACH</text>
<text x="272.6" y="228.6">FRACTIONAL</text>
<text x="272.6" y="233.9">ONE PLACE DECIMAL</text>
<text x="287.3" y="228.6">.100</text>
<text x="292.5" y="231.3">1</text>
<text x="298.1" y="233.9">.050</text>
<text x="307.3" y="229.8">CHECKED</text>
<text x="272.6" y="236.6">TWO PLACE DECIMAL</text>
<text x="272.6" y="239.2">THREE PLACE DECIMAL</text>
<text x="298.3" y="239.2">.005</text>
<text x="298.4" y="236.6">.010</text>
<text x="307.2" y="234.5">ENG APPR.</text>
<text x="307.3" y="239.2">MFG APPR.</text>
<text x="307.3" y="243.9">Q.A.</text>
<text x="307.3" y="248.1">COMMENTS:</text>
</g>
<g font-size="2.1">
<text x="227.9" y="259.2">NEXT ASSY</text>
<text x="253.3" y="259.2">USED ON</text>
<text x="239.3" y="265">APPLICATION</text>
<text x="275.5" y="265.1">DO NOT SCALE DRAWING</text>
</g>
<g font-size="2">
<text x="271.6" y="244.1">INTERPRET GEOMETRIC</text>
<text x="180.2" y="250">THE INFORMATION CONTAINED IN THIS</text>
<text x="183.9" y="246.4">PROPRIETARY AND CONFIDENTIAL</text>
<text x="271.5" y="250.2">MATERIAL</text>
<text x="271.6" y="246.6">TOLERANCING PER:</text>
<text x="180.2" y="252.5">DRAWING IS THE SOLE PROPERTY OF</text>
<text x="180.2" y="255.1">&lt;INSERT COMPANY NAME HERE&gt;. ANY</text>
<text x="180.2" y="257.6">REPRODUCTION IN PART OR AS A WHOLE</text>
<text x="271.5" y="257">FINISH</text>
<text x="180.2" y="260.1">WITHOUT THE WRITTEN PERMISSION OF</text>
<text x="180.2" y="262.6">&lt;INSERT COMPANY NAME HERE&gt; IS</text>
<text x="180.2" y="265.2">PROHIBITED.</text>
</g>
</svg>
